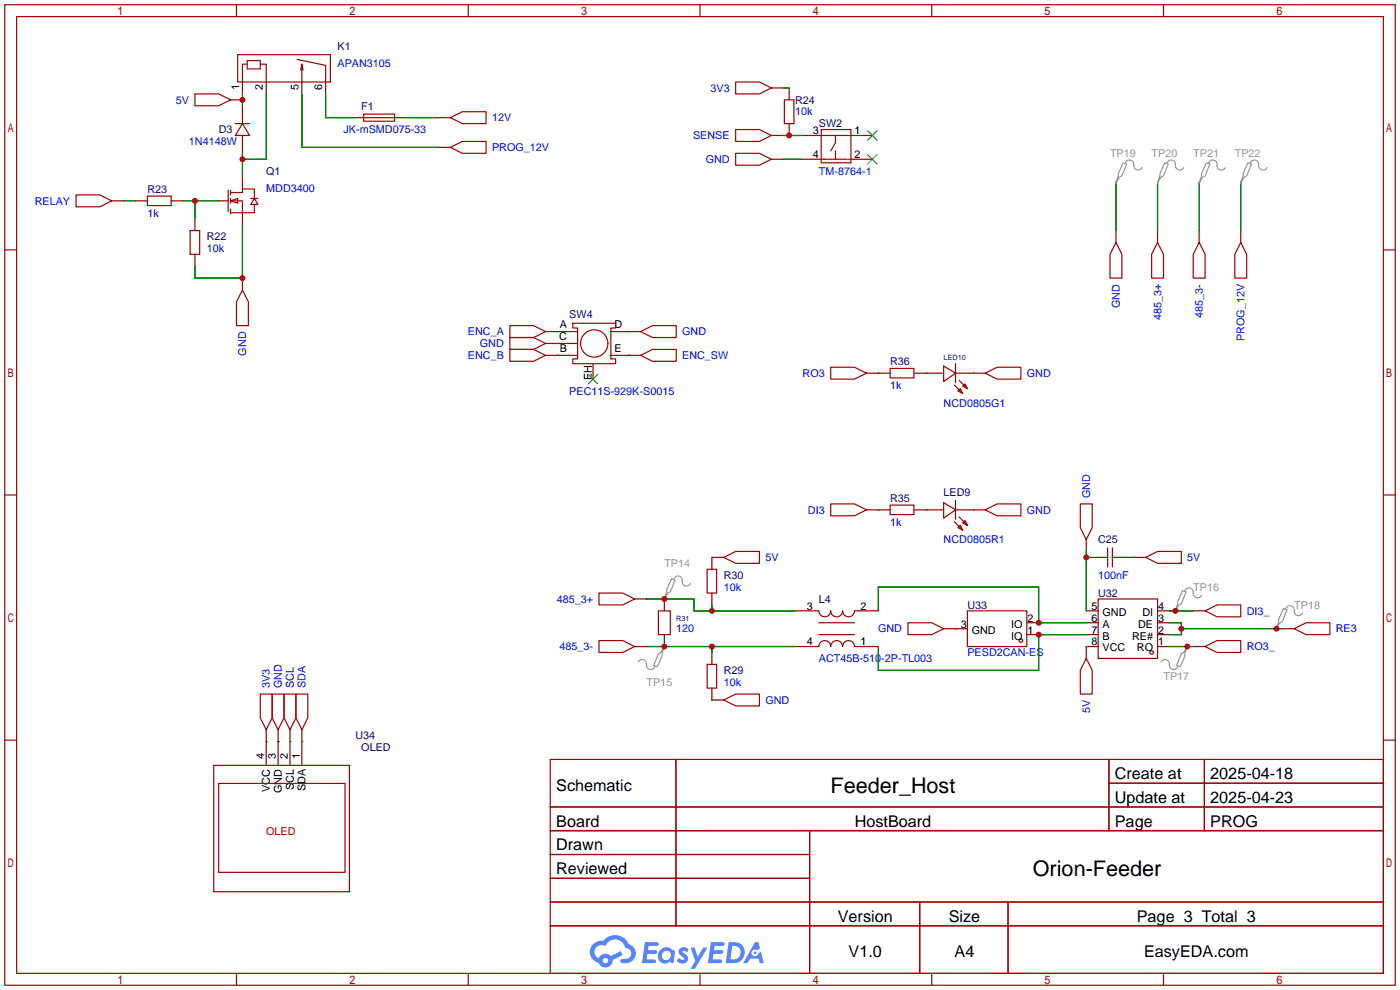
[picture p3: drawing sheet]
<svg xmlns="http://www.w3.org/2000/svg" width="299mm" height="212mm" viewBox="0 0 299 212" stroke-linecap="round" stroke-linejoin="round" font-family="sans-serif">
<g fill="none" stroke="#a10000" stroke-width=".25">
<path d="M1 1h297.2v209.6h-297.2zM3.6 3.6h292.1v204.4h-292.1zM50.5 1v2.6M100.1 1v2.6M149.6 1v2.6M199.1 1v2.6M248.7 1v2.6M1 53.4h2.6M295.7 53.4h2.5M1 105.8h2.6M295.7 105.8h2.5M1 158.2h2.6"/>
<path d="M295.7 158.2h2.5M117.6 162.3h178.1v45.7h-178.1zM117.6 172.5h178.1M117.6 177.5h178.1M144.5 162.3v35.6M173 177.5v30.5M237 162.3v15.2M237 167.4h58.7M257.4 162.3v15.2M117.6 182.6h55.4M117.6 192.8h178.1M117.6 187.7h55.4"/>
<path d="M117.6 197.9h178.1M196.6 192.8v15.2M215.4 192.8v15.2M50.5 208v2.6M100.1 208v2.6M149.6 208v2.6M199.1 208v2.6M248.7 208v2.6"/>
</g>
<g fill="#5487ff">
<path d="M145.3 202.7a1.3 1.3 0 0 1 1.9 .3l-.4 .6a.54 .54 0 0 0-.9-.2l.1 .2a1.34 1.34 0 0 1 .9 1.8 1.47 1.47 0 0 1-2.3-.1l.5-.6 .8 .5a.31 .31 0 0 0 .4-.3 .31 .31 0 0 0-.3-.4 1.12 1.12 0 0 1-.7-1.8z"/>
<path d="M147.6 202.5h.9l.6 2 1.2-2h.9l-2.7 4.6h-.9l1-1.7z"/>
<path d="M137.8 201.4h1.7a1.31 1.31 0 0 1 1.2 .2 .4 .4 0 0 1-.3 .5l-1.8 .1-.1 .9h1.6a.4 .4 0 0 1 .4 .4 .4 .4 0 0 1-.5 .4h-1.6l-.2 1.2h1.4a.46 .46 0 0 1 .5 0 .46 .46 0 0 1 .1 .5l-.4 .2h-2.6z"/>
<path d="M151.9 201.4h1.7a1.32 1.32 0 0 1 1.2 .2 .39 .39 0 0 1-.3 .5l-1.8 .1-.1 .9h1.6a.4 .4 0 0 1 .4 .4 .4 .4 0 0 1-.4 .4h-1.7l-.2 1.2h1.4a.46 .46 0 0 1 .5 0 .46 .46 0 0 1 .1 .5l-.4 .2h-2.6z"/>
<path d="M161.3 201.4h.8l.3 1.3-.6 .4a.75 .75 0 0 0-1.1 .3 .75 .75 0 0 0 .5 1 .75 .75 0 0 0 .9-.7l.5-.2 .6 2.3h-.8l-.3-.9h-1.8l-.5 .9h-1z"/>
<path d="M155.7 201.4l-.6 4.4h1.5a2.27 2.27 0 0 0 2.6-2.2 2.27 2.27 0 0 0-2.7-2.2zM156.5 202.1a1.5 1.5 0 0 1 1.8 1.6 1.5 1.5 0 0 1-1.9 1.4h-.3z"/>
<path d="M141.2 203a1.6 1.6 0 0 0-.3 2.3 1.6 1.6 0 0 0 2.3 .2l.7 .3 .3-2.4-.1-.3-.5-.1a1.58 1.58 0 0 0-2.4 0zM141.8 203.5a.98 .98 0 0 1 1.6 .4 .98 .98 0 0 1-1.1 1.3 .94 .94 0 0 1-.9-.7 .94 .94 0 0 1 .4-1z"/>
<path d="M126.8 201.8a2.37 2.37 0 0 0 1.1 4 1.54 1.54 0 0 0 1.8 1 1.54 1.54 0 0 0 1.2-1.6l2.2-1.1-.5-.8-2 1a1.57 1.57 0 0 0-2.7 .5 1.5 1.5 0 0 1-.7-2.1 1.5 1.5 0 0 1 2.2-.5 2.23 2.23 0 0 1 2.3-1.4 2.23 2.23 0 0 1 2 1.8 1.16 1.16 0 0 1 1.2 1.1 1.16 1.16 0 0 1-1.1 1.2h-.7a.47 .47 0 0 0-.5 .4 .47 .47 0 0 0 .4 .5 2.17 2.17 0 0 0 2.5-.9 2.17 2.17 0 0 0-.3-2.7l-.8-.4a3.2 3.2 0 0 0-5.5-.7l-1.1 .1zM128.8 205.3a.6 .6 0 0 1 1.2 0 .6 .6 0 0 1-1.2 0z"/>
<circle cx="161.4" cy="203.6" r=".28"/>
</g>
<g fill="none" stroke="#870000" stroke-width=".25">
<path d="M51.8 17.5v2.6M56.9 17.5v2.6M64.5 17.5v2.6M69.6 17.5v2.6M164.8 18.8h2.6M168.7 18.8v2.5M49.3 21.3h2.5M51.8 22.6v3.8M51.8 29v3.8M51.8 37.8v2.6M75.9 25.1h2.6M83.6 25.1h2.5"/>
<path d="M93.7 31.5h2.6M93.7 25.1h2.6M164.8 29h2.6M164.8 34h2.6M168.7 26.4v2.6M171.2 29h5.1M171.2 34h5.1M181.4 29h5M181.4 34h5M238.5 38.9v.2M247.4 38.9v.2M256.3 38.9v.2"/>
<path d="M265.2 38.9v.2M23.9 42.9h2.5M29 42.9h2.5M36.6 42.9h2.5M41.7 46.7v2.6M41.7 54.4v2.5M46.7 42.9h2.1M51.8 45.5v2.5M51.8 59.4v2.6M238.5 49.3v2.5M247.4 49.3v2.5M256.3 49.3v2.5"/>
<path d="M265.2 49.3v2.5M116.6 70.9h5.1M116.6 75.9h5.1M116.6 73.4h5.1M126.7 77.7v3.3M131.8 70.9h5.1M131.8 75.9h5.1M185.2 79.8h5M195.3 79.8h6.4M204.2 79.8h6.4M154.7 119.1h-2.6v2.6M185.2 109h5"/>
<path d="M195.3 109h6.4M204.2 109h6.4M232.2 119.1h2.5M232.2 115.3v2.6M239.8 119.1h5.1M135.6 138.2h2.6M135.6 128h2.6M142 127.8v2.8M142 135.6v2.8M152.1 126.7v2.6M152.1 139.4v2.6M169.9 138.2h5.1"/>
<path d="M169.9 130.6h5.1M182.6 138.2h5.1M182.6 130.6h5.1M201.7 134.4h5.1M219.5 135.6h2.5M219.5 133.1h2.5M232.2 135.6h2.5M232.2 133.1h2.5M232.2 130.6h2.5M234.7 138.2h-2.5v2.5M247.4 138.2h2.5M247.4 135.6h2.5"/>
<path d="M247.4 133.1h2.5M247.4 130.6h2.5M251.2 130.3v.3M253.7 138.2v.2M255 138.2h2.6M255 130.6h2.6M272.8 134.1v.3M274.1 134.4h2.5M56.9 156v7.6M59.4 156v7.6M62 156v7.6M64.5 156v7.6"/>
<path d="M152.1 147.1v2.5h2.6"/>
</g>
<g fill="none" stroke="#a10000" stroke-width=".25">
<path d="M50.8 11.7h19.8v5.8h-19.8zM52.8 13h2.8v1.7h-2.8zM52.8 13.7h-1v3.8M55.6 13.7h1.3v3.8M63.5 12.7l6.1 1.3v3.5M64.3 15l.2-1.3v3.8M64.5 13.7l.3 1.3M157.2 17.5h5.1l2.5 1.3-2.5 1.3h-5.1zM41.7 20.1h5l2.6 1.2-2.6 1.3h-5zM50.3 26.4h3M51.8 26.4l1.5 2.6h-3zM77.7 24.4h6.6v1.5h-6.6z"/>
<path d="M78.5 25.1h5.1M96.3 31.5l2.5-1.3h5.1v2.6h-5.1zM96.3 25.1l2.5-1.2h5.1v2.5h-5.1zM157.2 32.8h5.1l2.5 1.2-2.5 1.3h-5.1zM157.2 27.7h5.1l2.5 1.3-2.5 1.2h-5.1zM167.6 21.3h2.1v5.1h-2.1zM175.5 27.7h6.4v7.1h-6.4zM176 29h5.4M176 34h5.1M178.6 29v1.5l-1.1 1.8M178.6 32.3v1.7M16.3 41.7h5l2.6 1.2-2.6 1.3h-5z"/>
<path d="M31.5 41.9h5.1v2h-5.1zM40.6 49.3h2.1v5.1h-2.1zM48.8 40.6v4.6M49.3 42.9h2.5v2.6h2.6v-1.8M49.3 41.1h2.5v-.7h2.6v2M49.3 42.9l1.5-.5v1zM49.3 40.6v1.1M49.3 42.4v1M49.3 44.7v1M49.3 45.5h2.5M53.6 42.4h1.5M54.4 42.4l.7 1.3h-1.5z"/>
<path d="M238.5 51.8l1.3 2.6v5h-2.6v-5zM247.4 51.8l1.3 2.6v5h-2.6v-5zM256.3 51.8l1.3 2.6v5h-2.6v-5zM265.2 51.8l1.2 2.6v5h-2.5v-5zM51.8 62l1.3 2.5v5.1h-2.6v-5.1zM109 74.7h5l2.6 1.2-2.6 1.3h-5zM109 69.6h5l2.6 1.3-2.6 1.2h-5zM109 72.1h5l2.6 1.3-2.6 1.3h-5zM121.7 70.9h1.7M121.7 73.4h1.7M121.7 75.9h1.7M122.4 69.1h9.2v1h-1v6.6h1v1h-9.2v-1h1v-6.6h-1z"/>
<path d="M130.6 70.9h1.2M130.6 75.9h1.2M136.9 70.9l2.5-1.3h5.1v2.5h-5.1zM136.9 75.9l2.5-1.2h5.1v2.5h-5.1zM177.5 78.5h5.1l2.6 1.3-2.6 1.2h-5.1zM190.2 78.7h5.1v2.1h-5.1zM201.7 78.2l2.5 1.6-2.5 1.7zM204.2 77.7v4.1M210.6 79.8l2.5-1.3h5.1v2.5h-5.1zM204 82.3l1.7 1.8M204.7 83.6l.5-.5 .5 1zM205 81.3l1.8 1.8"/>
<path d="M205.7 82.5l.5-.5 .6 1.1zM154.7 119.1l2.5-1.2h5.1v2.5h-5.1zM177.5 107.7h5.1l2.6 1.3-2.6 1.2h-5.1zM190.2 107.9h5.1v2.1h-5.1zM201.7 107.4l2.5 1.6-2.5 1.7zM204 111.5l1.7 1.8M204.2 106.9v4.1M204.7 112.8l.5-.5 .5 1zM205 110.5l1.8 1.8M205.7 111.8l.5-.5 .6 1zM210.6 109l2.5-1.3h5.1v2.5h-5.1zM230.9 107.7h2.5v5.1l-1.2 2.5-1.3-2.5z"/>
<path d="M234.7 119.1h2M236.7 117.1v4.1M237.7 119.1h2.1M237.7 117.1v4.1M244.9 119.1l2.5-1.2h5.1v2.5h-5.1zM128 136.9h5.1l2.5 1.3-2.5 1.2h-5.1zM128 126.7h5.1l2.5 1.3-2.5 1.3h-5.1zM140.7 130.6h2.6v5h-2.6zM151.1 121.7h2.1v5h-2.1zM175 138.2a1.27 1.27 0 0 1 1.3-1.3 1.27 1.27 0 0 1 1.2 1.3 1.27 1.27 0 0 1 1.3-1.3 1.27 1.27 0 0 1 1.3 1.3 1.27 1.27 0 0 1 1.3-1.3 1.27 1.27 0 0 1 1.2 1.3M175 130.6a1.27 1.27 0 0 0 1.3 1.2 1.27 1.27 0 0 0 1.2-1.2 1.27 1.27 0 0 0 1.3 1.2 1.27 1.27 0 0 0 1.3-1.2 1.27 1.27 0 0 0 1.3 1.2 1.27 1.27 0 0 0 1.2-1.2M175 135.6h7.6"/>
<path d="M175 133.1h7.6M194.1 133.1h5l2.6 1.3-2.6 1.2h-5zM206.8 130.6h12.7v7.6h-12.7zM234.7 128h12.7v12.7h-12.7zM257.6 138.2l2.5-1.3h5.1v2.5h-5.1zM257.6 130.6l2.5-1.3h5.1v2.5h-5.1zM276.6 134.4l2.5-1.3h5.1v2.5h-5.1zM55.6 148.3h2.6v5.1l-1.3 2.6-1.3-2.6zM58.2 148.3h2.5v5.1l-1.3 2.6-1.2-2.6zM60.7 148.3h2.5v5.1l-1.2 2.6-1.3-2.6zM63.2 148.3h2.6v5.1l-1.3 2.6-1.3-2.6zM151.1 142h2.1v5.1h-2.1z"/>
<path d="M154.7 149.6l2.5-1.3h5.1v2.6h-5.1zM232.2 140.7l1.2 2.6v5h-2.5v-5zM45.7 163.6h29v27h-29zM46.7 167.4h27v19h-27z"/>
<circle cx="127" cy="73.4" r="2.92"/>
<circle cx="218.2" cy="136.9" r=".38"/>
<circle cx="246.1" cy="139.4" r=".38"/>
</g>
<g fill="none" stroke="#008700" stroke-width=".25">
<path d="M167.4 18.8h1.3M51.8 20.1v2.5M51.8 32.8v5M56.9 20.1v13.9h-5.1M64.5 20.1v11.4h29.2M69.6 20.1v5h6.3M86.1 25.1h7.6M167.4 34h3.8M167.4 29h3.8M238.5 39.1v10.2M247.4 39.1v10.2M256.3 39.1v10.2"/>
<path d="M265.2 39.1v10.2M26.4 42.9h2.6M39.1 42.9h7.6M41.7 42.9v3.8M51.8 48v11.4h-10.1v-2.5M119.1 70.9h.1M119.1 75.9h.1M119.1 73.4h.1M134.4 70.9h.1M134.4 75.9h.1M187.7 79.8h.1M197.9 79.8h.1"/>
<path d="M208 79.8h.1M152.1 119.1h.1M187.7 109h.1M197.9 109h.1M208 109h.1M232.2 117.9v12.7M242.3 119.1h.1M138.2 128h10.1v2.6h21.6M138.2 138.2h31.7M152.1 129.3v1.3M152.1 138.2v1.2M187.7 130.6v-5.1h34.3v7.6h10.2"/>
<path d="M204.2 134.4h.1M232.2 138.2h.1M232.2 135.6h-10.2v7.7h-34.3v-5.1M249.9 133.1h2.6v2.5h-2.6M249.9 130.6h5.1M249.9 138.2h5.1M252.5 134.4h21.6M56.9 158.5h.1M59.4 158.5h.1M62 158.5h.1M64.5 158.5h.1M152.1 149.6h.1"/>
</g>
<path d="M185.4 27.9l2.1 2.1M185.4 33l2.1 2.1M187.5 27.9l-2.1 2.1M187.5 33l-2.1 2.1M125.7 80l2.1 2M127.8 80l-2.1 2" fill="none" stroke="#3c3" stroke-width=".25"/>
<g fill="none" stroke="#999" stroke-width=".25">
<path d="M240 34.8l.8 .3-1 2.5-.5 .2-.8 1.3 .5-1.5v-.5zM240.5 34.8a.93 .93 0 0 1 1.2-.6 .93 .93 0 0 1 .6 1.1 .94 .94 0 0 0 .7 1 .94 .94 0 0 0 1.1-.5M248.9 34.8l.8 .3-1 2.5-.5 .2-.8 1.3 .5-1.5v-.5zM249.4 34.8a.93 .93 0 0 1 1.2-.6 .93 .93 0 0 1 .6 1.1 .94 .94 0 0 0 .7 1 .94 .94 0 0 0 1.1-.5M257.8 34.8l.8 .3-1 2.5-.6 .2-.7 1.3 .5-1.5v-.5zM258.3 34.8a.93 .93 0 0 1 1.1-.6 .93 .93 0 0 1 .7 1.1 .94 .94 0 0 0 .7 1 .94 .94 0 0 0 1.1-.5M266.7 34.8l.8 .3-1.1 2.5-.5 .2-.7 1.3 .5-1.5v-.5zM267.2 34.8a.93 .93 0 0 1 1.1-.6 .93 .93 0 0 1 .7 1.1 .94 .94 0 0 0 .7 1 .94 .94 0 0 0 1.1-.5M142 138.2l-.5 1.5v.5l-1 2.3-.8-.3 1-2.5 .5-.3zM143.5 123.7l.8 .3-1 2.5-.6 .2-.7 1.3 .5-1.5v-.5zM144 123.7a.93 .93 0 0 1 1.1-.6 .93 .93 0 0 1 .7 1.1 .94 .94 0 0 0 .7 1 .94 .94 0 0 0 1.1-.5M252.7 126.2l.8 .3-1 2.5-.5 .3-.8 1.3 .5-1.6v-.5z"/>
<path d="M253.2 126.2a.93 .93 0 0 1 1.2-.5 .93 .93 0 0 1 .6 1 .94 .94 0 0 0 .7 1 .94 .94 0 0 0 1.1-.4M253.7 138.2l-.5 1.5v.5l-1 2.3-.7-.3 1-2.5 .5-.3zM274.3 130l.8 .3-1 2.5-.5 .3-.8 1.3 .5-1.6v-.5zM274.8 130a.93 .93 0 0 1 1.2-.5 .93 .93 0 0 1 .6 1.1 .94 .94 0 0 0 .7 1 .94 .94 0 0 0 1.1-.5M136.4 141.5a.98 .98 0 0 1 1.3-.4 .98 .98 0 0 1 .5 1.2 .93 .93 0 0 0 .8 .8 .93 .93 0 0 0 1-.6M248.2 141.5a.98 .98 0 0 1 1.2-.4 .98 .98 0 0 1 .5 1.2 .93 .93 0 0 0 .9 .8 .93 .93 0 0 0 .9-.6"/>
</g>
<g fill="#c00">
<circle cx="51.8" cy="21.3" r=".63"/>
<circle cx="51.8" cy="34" r=".63"/>
<circle cx="51.8" cy="59.4" r=".63"/>
<circle cx="41.7" cy="42.9" r=".63"/>
<circle cx="168.7" cy="29" r=".63"/>
<circle cx="222" cy="135.6" r=".63"/>
<circle cx="222" cy="133.1" r=".63"/>
<circle cx="232.2" cy="119.1" r=".63"/>
<circle cx="152.1" cy="130.6" r=".63"/>
<circle cx="142" cy="128" r=".63"/>
<circle cx="152.1" cy="138.2" r=".63"/>
<circle cx="142" cy="138.2" r=".63"/>
<circle cx="253.7" cy="138.2" r=".63"/>
<circle cx="251.2" cy="130.6" r=".63"/>
<circle cx="252.5" cy="134.4" r=".63"/>
<circle cx="272.8" cy="134.4" r=".63"/>
</g>
<g font-size="4.6">
<text x="177.5" y="169.4">Feeder_Host</text>
<text x="220.7" y="187.2">Orion-Feeder</text>
</g>
<g font-size="3.5">
<text x="238.3" y="166.5">Create at</text>
<text x="258.7" y="166.5">2025-04-18</text>
<text x="118.9" y="169.1">Schematic</text>
<text x="238.3" y="171.6">Update at</text>
<text x="258.7" y="171.6">2025-04-23</text>
<text x="118.9" y="176.7">Board</text>
<text x="182.7" y="176.7">HostBoard</text>
<text x="238.3" y="176.7">Page</text>
<text x="258.7" y="176.7">PROG</text>
<text x="118.9" y="181.8">Drawn</text>
<text x="118.9" y="186.8">Reviewed</text>
<text x="179.1" y="197">Version</text>
<text x="202.8" y="197">Size</text>
<text x="243" y="197">Page 3 Total 3</text>
<text x="181.4" y="204.6">V1.0</text>
<text x="204" y="204.6">A4</text>
<text x="244.5" y="204.6">EasyEDA.com</text>
</g>
<g font-size="2.3" fill="#000080">
<text x="72.1" y="10.7">K1</text>
<text x="77.2" y="23.4">F1</text>
<text x="169.9" y="22.1">R24</text>
<text x="46.7" y="28.5">D3</text>
<text x="175" y="27.2">SW2</text>
<text x="31.5" y="41.2">R23</text>
<text x="56.9" y="37.4">Q1</text>
<text x="44.2" y="51.4">R22</text>
<text x="121.7" y="67.9">SW4</text>
<text x="190.2" y="78">R36</text>
<text x="190.2" y="107.2">R35</text>
<text x="201.7" y="106">LED9</text>
<text x="234.7" y="116.1">C25</text>
<text x="154.7" y="123.7">R30</text>
<text x="175" y="128.8">L4</text>
<text x="206.8" y="130.1">U33</text>
<text x="234.7" y="127.6">U32</text>
<text x="154.7" y="144.1">R29</text>
<text x="75.9" y="158">U34</text>
<text x="77.2" y="160.6">OLED</text>
</g>
<g font-size="2.3" fill="#00f">
<text x="72.1" y="14.3">APAN3105</text>
<text x="37.6" y="22.1">5V</text>
<text x="151.8" y="19.6">3V3</text>
<text x="73.4" y="28.5">JK-mSMD075-33</text>
<text x="105.2" y="26">12V</text>
<text x="148.1" y="29.8">SENSE</text>
<text x="169.9" y="24.7">10k</text>
<text x="40.4" y="31">1N4148W</text>
<text x="105.2" y="32.3">PROG_12V</text>
<text x="150.8" y="34.8">GND</text>
<text x="56.9" y="40.9">MDD3400</text>
<text x="175" y="37.4">TM-8764-1</text>
<text x="7.4" y="43.7">RELAY</text>
<text x="31.5" y="46.3">1k</text>
<text x="44.2" y="53.9">10k</text>
<text x="239.3" y="65.8" transform="rotate(-90 239.3 65.8)">GND</text>
<text x="100" y="71.7">ENC_A</text>
<text x="145.8" y="71.7">GND</text>
<text x="248.2" y="68.5" transform="rotate(-90 248.2 68.5)">485_3+</text>
<text x="257.1" y="67.9" transform="rotate(-90 257.1 67.9)">485_3-</text>
<text x="52.6" y="76" transform="rotate(-90 52.6 76)">GND</text>
<text x="100" y="76.8">ENC_B</text>
<text x="102.6" y="74.2">GND</text>
<text x="145.8" y="76.8">ENC_SW</text>
<text x="266" y="72.9" transform="rotate(-90 266 72.9)">PROG_12V</text>
<text x="171.5" y="80.6">RO3</text>
<text x="190.2" y="83.1">1k</text>
<text x="219.5" y="80.6">GND</text>
<text x="121.7" y="84.4">PEC11S-929K-S0015</text>
<text x="201.7" y="86.9">NCD0805G1</text>
<text x="233" y="106.4" transform="rotate(-90 233 106.4)">GND</text>
<text x="172.7" y="109.8">DI3</text>
<text x="190.2" y="112.3">1k</text>
<text x="219.5" y="109.8">GND</text>
<text x="163.6" y="119.9">5V</text>
<text x="201.7" y="116.1">NCD0805R1</text>
<text x="253.7" y="119.9">5V</text>
<text x="234.7" y="123.7">100nF</text>
<text x="119" y="128.8">485_3+</text>
<text x="154.7" y="126.3">10k</text>
<text x="266.4" y="131.4">DI3_</text>
<text x="144.5" y="135.2">120</text>
<text x="187.7" y="135.2">GND</text>
<text x="285.5" y="135.2">RE3</text>
<text x="119.6" y="139">485_3-</text>
<text x="175" y="141.5">ACT45B-510-2P-TL003</text>
<text x="206.8" y="140.3">PESD2CAN-ES</text>
<text x="266.4" y="139">RO3_</text>
<text x="57.7" y="147.1" transform="rotate(-90 57.7 147.1)">3V3</text>
<text x="60.2" y="147.1" transform="rotate(-90 60.2 147.1)">GND</text>
<text x="62.8" y="147.1" transform="rotate(-90 62.8 147.1)">SCL</text>
<text x="65.3" y="147.1" transform="rotate(-90 65.3 147.1)">SDA</text>
<text x="154.7" y="146.6">10k</text>
<text x="163.6" y="150.4">GND</text>
<text x="233" y="152.4" transform="rotate(-90 233 152.4)">5V</text>
</g>
<g font-size="2.3">
<text x="51.1" y="19.3" transform="rotate(-90 51.1 19.3)">1</text>
<text x="56.2" y="19.3" transform="rotate(-90 56.2 19.3)">2</text>
<text x="63.8" y="19.3" transform="rotate(-90 63.8 19.3)">5</text>
<text x="68.9" y="19.3" transform="rotate(-90 68.9 19.3)">6</text>
<text x="173.7" y="28.7">3</text>
<text x="182.6" y="28.7">1</text>
<text x="173.7" y="33.8">4</text>
<text x="182.6" y="33.8">2</text>
<text x="119.6" y="70.1">A</text>
<text x="131.3" y="70.1">D</text>
<text x="119.5" y="72.7">C</text>
<text x="119.6" y="75.2">B</text>
<text x="131.3" y="75.2">E</text>
<text x="126.5" y="81.2" transform="rotate(-90 126.5 81.2)">EH</text>
<text x="172.5" y="130.3">3</text>
<text x="183.9" y="130.3">2</text>
<text x="233.3" y="130.3">5</text>
<text x="235.6" y="131.6">GND</text>
<text x="244.1" y="131.6">DI</text>
<text x="247.5" y="130.3">4</text>
<text x="172.5" y="137.9">4</text>
<text x="183.9" y="137.9">1</text>
<text x="205.3" y="134.1">3</text>
<text x="207.7" y="135.4">GND</text>
<text x="216.1" y="136.7">IO</text>
<text x="216.1" y="134.1">IO</text>
<text x="219.6" y="135.4">1</text>
<text x="219.6" y="132.9">2</text>
<text x="233.3" y="132.9">6</text>
<text x="233.3" y="135.4">7</text>
<text x="233.3" y="137.9">8</text>
<text x="235.6" y="134.1">A</text>
<text x="235.6" y="136.7">B</text>
<text x="242" y="136.7">RE#</text>
<text x="243.2" y="134.1">DE</text>
<text x="247.5" y="137.9">1</text>
<text x="247.5" y="135.4">2</text>
<text x="247.5" y="132.9">3</text>
<text x="235.6" y="139.2">VCC</text>
<text x="243" y="139.2">RO</text>
<text x="56.4" y="162.3" transform="rotate(-90 56.4 162.3)">4</text>
<text x="59" y="162.3" transform="rotate(-90 59 162.3)">3</text>
<text x="61.5" y="162.3" transform="rotate(-90 61.5 162.3)">2</text>
<text x="64.1" y="162.3" transform="rotate(-90 64.1 162.3)">1</text>
<text x="57.7" y="169.2" transform="rotate(-90 57.7 169.2)">VCC</text>
<text x="60.2" y="169.5" transform="rotate(-90 60.2 169.5)">GND</text>
<text x="62.8" y="168.8" transform="rotate(-90 62.8 168.8)">SCL</text>
<text x="65.3" y="169.1" transform="rotate(-90 65.3 169.1)">SDA</text>
</g>
<g font-size="2.3" fill="#999">
<text x="237.2" y="33.6">TP19</text>
<text x="246.1" y="33.6">TP20</text>
<text x="255" y="33.6">TP21</text>
<text x="263.9" y="33.6">TP22</text>
<text x="142" y="121.2">TP14</text>
<text x="255" y="126.3">TP16</text>
<text x="276.6" y="130.1">TP18</text>
<text x="138.2" y="146.6">TP15</text>
<text x="248.7" y="145.3">TP17</text>
</g>
<text font-size="2.3" fill="#a00000" x="56.9" y="178.4">OLED</text>
<g font-size="1.6" fill="#000080">
<text x="201.7" y="76.9">LED10</text>
<text x="144.5" y="132.8">R31</text>
</g>
</svg>
